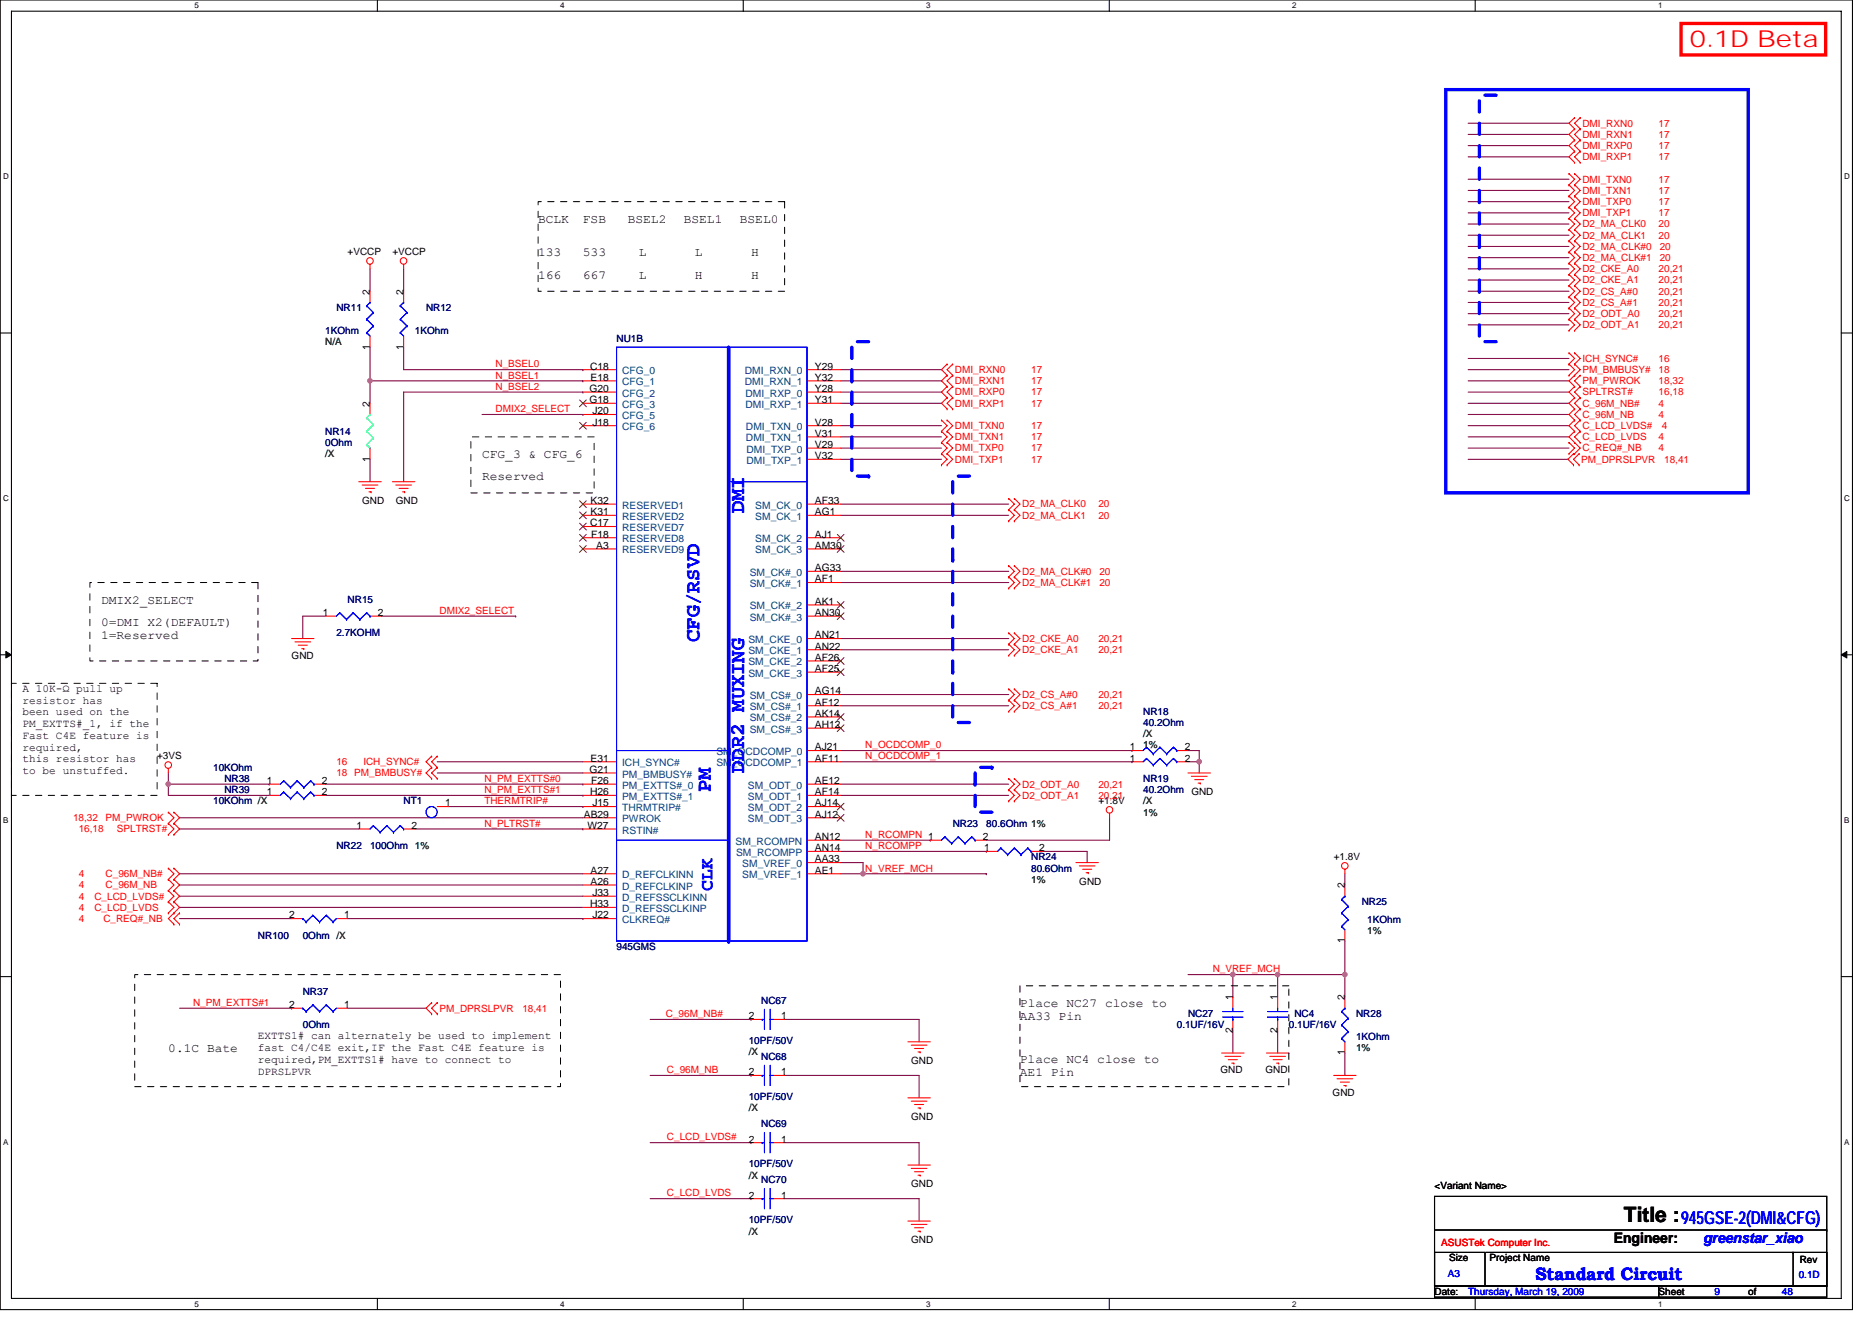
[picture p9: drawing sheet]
<svg xmlns="http://www.w3.org/2000/svg" width="297mm" height="210mm" viewBox="0 0 297 210" stroke-linecap="round" stroke-linejoin="round" font-family="sans-serif">
<path d="M0 0h293.9v207.9h-293.9zM1.8 1.8h290.4v204.3h-290.4z" fill="none" stroke="#000" stroke-width=".17"/>
<g fill="#fff">
<path d="M30.8 .2h.7v1.4h-.7z"/>
<path d="M30.8 206.3h.7v1.4h-.7z"/>
</g>
<path d="M59.9 0v1.8M59.9 206.1v1.8" fill="none" stroke="#000" stroke-width=".17"/>
<g fill="#fff">
<path d="M88.9 .2h.7v1.4h-.7z"/>
<path d="M88.9 206.3h.7v1.4h-.7z"/>
</g>
<path d="M117.9 0v1.8M117.9 206.1v1.8" fill="none" stroke="#000" stroke-width=".17"/>
<g fill="#fff">
<path d="M147 .2h.7v1.4h-.7z"/>
<path d="M147 206.3h.7v1.4h-.7z"/>
</g>
<path d="M176 0v1.8M176 206.1v1.8" fill="none" stroke="#000" stroke-width=".17"/>
<g fill="#fff">
<path d="M205 .2h.7v1.4h-.7z"/>
<path d="M205 206.3h.7v1.4h-.7z"/>
</g>
<path d="M234.1 0v1.8M234.1 206.1v1.8" fill="none" stroke="#000" stroke-width=".17"/>
<g fill="#fff">
<path d="M263.1 .2h.7v1.4h-.7z"/>
<path d="M263.1 206.3h.7v1.4h-.7z"/>
<path d="M.5 27.3h.9v1.4h-.9z"/>
<path d="M292.6 27.3h.9v1.4h-.9z"/>
<path d="M.5 78.4h.9v1.4h-.9z"/>
<path d="M292.6 78.4h.9v1.4h-.9z"/>
</g>
<path d="M0 52.9h1.8M292.2 52.9h1.7" fill="none" stroke="#000" stroke-width=".17"/>
<g fill="#fff">
<path d="M.5 129.5h.8v1.4h-.8z"/>
<path d="M292.6 129.5h.9v1.4h-.9z"/>
</g>
<path d="M0 103.9h1.8M292.2 103.9h1.7" fill="none" stroke="#000" stroke-width=".17"/>
<path d="M.9 103.4l.9 .5-.9 .5zM292.2 103.9l.8-.5v1z" fill="#000" stroke="#000" stroke-width=".16"/>
<g fill="#fff">
<path d="M.5 180.5h.8v1.4h-.8z"/>
<path d="M292.6 180.5h.9v1.4h-.9z"/>
</g>
<path d="M0 155h1.8M292.2 155h1.7M227.6 189.9h62.3v14.2h-62.3zM227.6 198.8h8v5.3h-8zM227.6 195.2h62.3M235.8 198.8h48.7M284.5 198.8h5.4v5.3h-5.4zM284.5 198.8h.1M289.9 195.2h.1M227.6 204.1h35.6v1.8h-35.6zM263.2 204.1h26.7v1.8h-26.7z" fill="none" stroke="#000" stroke-width=".17"/>
<g fill="none" stroke="#800040" stroke-width=".17">
<path d="M233 19.6h16M233 24.9h16M233 21.3h16M233 39.1h16M233 37.3h16M233 33.8h16M233 35.6h16M233 23.1h16M233 30.2h16M233 32h16M233 28.4h16M58.7 42.7v3.5"/>
<path d="M58.7 55.1v5.4M64 55.1v3.6h28.5M64 42.7v3.5M92.5 58.7h.1M133.4 58.7h16M233 46.2h16M233 42.7h16M233 56.9h16M233 49.8h16M233 51.6h16M233 48h16M233 44.4h16"/>
<path d="M233 58.7h16M233 40.9h16M58.7 60.5v3.5M58.7 72.9v3.6M58.7 60.5h.1M58.7 60.5h33.8M76.5 65.8h16M92.5 60.5h.1M92.5 65.8h.1M92.5 62.2h.1M92.5 62.2h-28.5v14.3M133.4 71.1h16"/>
<path d="M133.4 67.6h16M133.4 60.5h16M133.4 69.3h16M133.4 64h16M133.4 72.9h16M133.4 62.2h16M233 65.8h16M233 64h16M233 60.5h16M233 62.2h16M233 71.1h16M233 69.3h16"/>
<path d="M233 72.9h15.8M233 67.6h16M51.6 97.8h-3.6v3.5M60.5 97.8h21.3M81.8 97.8h.1M133.4 80h26.7M133.4 92.5h26.7M133.4 81.8h26.7M133.4 90.7h26.7M133.4 110.2h26.7M133.4 112h26.7M133.4 101.3h26.7"/>
<path d="M133.4 103.1h26.7M133.4 119.1h46.2M179.6 119.1h.1M188.5 119.1h1.8v1.8M26.7 122.7v1.8M26.7 124.5v1.7h16M26.7 124.5h16M28.5 129.8h64M28.5 131.6h28.4M28.5 138.7h64M42.7 124.5h.1M51.6 126.2h40.9"/>
<path d="M51.6 124.5h40.9M65.8 131.6h26.7M69.4 122.7h23.1M69.4 120.9h23.1M71.2 128h21.3M92.5 131.6h.1M92.5 126.2h.1M92.5 128h.1M92.5 124.5h.1M133.4 136.9h3.5v1.8M133.4 124.5h26.7M133.4 126.2h26.7"/>
<path d="M133.4 120.9h46.2M133.4 135.1h23.1M133.4 138.7h23.1M133.4 133.3h14.2M136.9 138.7h.1M147.6 133.3h.1M156.5 135.1h.1M156.5 138.7h.1M165.4 135.1h7.1v1.8M176.1 129.8v3.5h-19.6M179.6 120.9h.1M188.5 120.9h1.8"/>
<path d="M190.3 120.9h.1M190.3 120.9v1.8M213.4 138.7v1.8M28.5 140.5h64M28.5 144h64M28.5 145.8h17.8M28.5 142.2h64M55.2 145.8h37.3M92.5 145.8h.1M188.5 154.7h7.1M195.6 154.7h7.1M195.6 154.7h.1"/>
<path d="M195.6 158.2h.1M195.6 154.7v3.5M202.7 154.7v3.5M202.7 154.7h10.7M213.4 154.7v3.5M213.4 154.7h.1M213.4 149.4v5.3M28.5 160h17.8M46.3 160h.1M55.2 160h12.4M103.2 161.8h16M103.2 170.7h16"/>
<path d="M119.2 161.8h.1M119.2 170.7h.1M124.5 161.8h21.3v3.6M124.5 170.7h21.3v3.5M195.6 163.6v3.5M202.7 163.6v3.5M213.4 167.1v3.6M103.2 181.4h16M103.2 190.2h16M119.2 181.4h.1M119.2 190.2h.1M124.5 190.2h21.3v3.6"/>
<path d="M124.5 181.4h21.3v3.5"/>
</g>
<g fill="#f0f" stroke="#f0f" stroke-width=".17">
<circle cx="190.3" cy="120.9" r=".35"/>
<circle cx="58.7" cy="60.4" r=".35"/>
<circle cx="26.7" cy="124.4" r=".35"/>
<circle cx="195.6" cy="154.7" r=".35"/>
<circle cx="202.7" cy="154.7" r=".35"/>
<circle cx="213.4" cy="154.7" r=".35"/>
<circle cx="136.9" cy="138.7" r=".35"/>
</g>
<g fill="none" stroke="#f00" stroke-width=".17">
<path d="M249.8 18.7h.1M249.8 18.7l-.8 .9 .8 .8M250.7 18.7h.1M250.7 18.7l-.9 .9 .9 .8M249 27.6h.1M249 29.3h.1M249 31.1h.1M249 32.9h.1M249 34.7h.1M249 36.4h.1M249 38.2h.1M249 27.6l.8 .8-.8 .9"/>
<path d="M249 29.3l.8 .9-.8 .9M249 31.1l.8 .9-.8 .9M249 32.9l.8 .9-.8 .9M249 34.7l.8 .9-.8 .8M249 38.2l.8 .9-.8 .9M249 36.4l.8 .9-.8 .9M249.8 24h.1M249.8 25.8h.1M249.8 22.2h.1M249.8 20.4h.1M249.8 27.6h.1M249.8 29.3h.1"/>
<path d="M249.8 31.1h.1M249.8 32.9h.1M249.8 34.7h.1M249.8 36.4h.1M249.8 38.2h.1M249.8 24l-.8 .9 .8 .9M249.8 22.2l-.8 .9 .8 .9M249.8 20.4l-.8 .9 .8 .9M249.8 27.6l.9 .8-.9 .9M249.8 29.3l.9 .9-.9 .9M249.8 31.1l.9 .9-.9 .9M249.8 32.9l.9 .9-.9 .9"/>
<path d="M249.8 34.7l.9 .9-.9 .8M249.8 38.2l.9 .9-.9 .9M249.8 36.4l.9 .9-.9 .9M250.7 25.8h.1M250.7 24h.1M250.7 22.2h.1M250.7 20.4h.1M250.7 24l-.9 .9 .9 .9M250.7 22.2l-.9 .9 .9 .9M250.7 20.4l-.9 .9 .9 .9M58.7 42v.7M58.7 46.2v1.8"/>
<path d="M58.7 53.3v1.8M64 42v.7M64 46.2v1.8M64 53.3v1.8M92.5 58.7h5.3M128.1 58.7h5.3M150.3 59.6h.1M150.3 57.8h.1M150.3 59.6l-.9 .9 .9 .8M150.3 57.8l-.9 .9 .9 .9M151.2 59.6h.1M151.2 57.8h.1"/>
<path d="M151.2 59.6l-.9 .9 .9 .8M151.2 57.8l-.9 .9 .9 .9M249 40h.1M249 41.8h.1M249 45.3h.1M249 47.1h.1M249 43.6h.1M249 48.9h.1M249 50.7h.1M249 52.5h.1M249 56h.1M249 57.8h.1"/>
<path d="M249 59.6h.1M249 40l.8 .9-.8 .9M249 45.3l.8 .9-.8 .9M249 43.6l.8 .8-.8 .9M249 47.1l.8 .9-.8 .9M249 41.8l.8 .9-.8 .9M249 50.7l.8 .9-.8 .9M249 48.9l.8 .9-.8 .9M249 56l.8 .9-.8 .9M249 57.8l.8 .9-.8 .9M249.8 59.6h.1M249.8 40h.1"/>
<path d="M249.8 41.8h.1M249.8 45.3h.1M249.8 47.1h.1M249.8 43.6h.1M249.8 48.9h.1M249.8 50.7h.1M249.8 52.5h.1M249.8 56h.1M249.8 57.8h.1M249.8 57.8l.9 .9-1.7 1.8 .8 .8M249.8 40l.9 .9-.9 .9M249.8 45.3l.9 .9-.9 .9"/>
<path d="M249.8 43.6l.9 .8-.9 .9M249.8 47.1l.9 .9-.9 .9M249.8 41.8l.9 .9-.9 .9M249.8 50.7l.9 .9-.9 .9M249.8 48.9l.9 .9-.9 .9M249.8 56l.9 .9-.9 .9M250.7 59.6h.1M250.7 59.6l-.9 .9 .9 .8M56.9 76.5h3.6M57.5 77h2.5M58 77.5h1.4M58.5 78.1h.4"/>
<path d="M58.7 64v1.8M58.7 71.1v1.8M58.9 78.1h.1M62.3 76.5h3.5M62.8 77h2.5M63.3 77.5h1.5M63.9 78.1h.3M64.2 78.1h.1M92.5 60.5h5.3M92.5 62.2h5.3M92.5 64h5.3M92.5 67.6h5.3"/>
<path d="M92.5 65.8h5.3M128.1 60.5h5.3M128.1 62.2h5.3M128.1 64h5.3M128.1 67.6h5.3M128.1 69.3h5.3M128.1 71.1h5.3M128.1 72.9h5.3M149.4 66.7h.1M149.4 68.5h.1M149.4 70.2h.1M149.4 72h.1"/>
<path d="M149.4 73.8h.1M149.4 66.7l.9 .9-.9 .9M149.4 68.5l.9 .8-.9 .9M149.4 70.2l.9 .9-.9 .9M149.4 72l.9 .9-.9 .9M150.3 61.3h.1M150.3 63.1h.1M150.3 64.9h.1M150.3 66.7h.1M150.3 68.5h.1M150.3 70.2h.1M150.3 72h.1"/>
<path d="M150.3 73.8h.1M150.3 61.3l-.9 .9 .9 .9M150.3 63.1l-.9 .9 .9 .9M150.3 66.7l.9 .9-.9 .9M150.3 68.5l.9 .8-.9 .9M150.3 70.2l.9 .9-.9 .9M150.3 72l.9 .9-.9 .9M151.2 63.1h.1M151.2 61.3h.1M151.2 64.9h.1M151.2 61.3l-.9 .9 .9 .9M151.2 63.1l-.9 .9 .9 .9"/>
<path d="M160.1 79.1h.1M160.1 79.1l.8 .9-.8 .9M160.9 79.1h.1M160.9 79.1l.9 .9-.9 .9M249 70.2h.1M249 72h.1M249 70.2l.8 .9-.8 .9M249.7 72h.1M249.7 73.8h.1M249.7 72l-.9 .9 .9 .9M249.8 64.9h.1M249.8 66.7h.1"/>
<path d="M249.8 61.3h.1M249.8 63.1h.1M249.8 68.5h.1M249.8 70.2h.1M249.8 72h.1M249.8 64.9l-.8 .9 .8 .9M249.8 61.3l-.8 .9 .8 .9M249.8 68.5l-.8 .8 1.7 1.8-.9 .9M249.8 66.7l-.8 .9 .8 .9M249.8 63.1l-.8 .9 .8 .9M250.6 73.8h.1M250.6 72h.1"/>
<path d="M250.6 72l-.9 .9 .9 .9M250.7 66.7h.1M250.7 64.9h.1M250.7 63.1h.1M250.7 61.3h.1M250.7 70.2h.1M250.7 68.5h.1M250.7 64.9l-.9 .9 .9 .9M250.7 61.3l-.9 .9 .9 .9M250.7 68.5l-.9 .8 .9 .9M250.7 66.7l-.9 .9 .9 .9M250.7 63.1l-.9 .9 .9 .9"/>
<path d="M51.6 97.8h1.8M58.7 97.8h1.8M92.5 80h5.3M92.5 81.8h5.3M92.5 85.3h5.3M92.5 87.1h5.3M92.5 83.6h5.3M128.1 97.8h5.3M128.1 80h5.3M128.1 81.8h5.3M128.1 85.3h5.3M128.1 87.1h5.3"/>
<path d="M128.1 90.7h5.3M128.1 92.5h5.3M128.1 96h5.3M160.1 80.9h.1M160.1 91.6h.1M160.1 93.3h.1M160.1 89.8h.1M160.1 82.7h.1M160.1 91.6l.8 .9-.8 .8M160.1 89.8l.8 .9-.8 .9M160.1 80.9l.8 .9-.8 .9M160.9 80.9h.1"/>
<path d="M160.9 91.6h.1M160.9 93.3h.1M160.9 89.8h.1M160.9 82.7h.1M160.9 80.9l.9 .9-.9 .9M160.9 91.6l.9 .9-.9 .8M160.9 89.8l.9 .9-.9 .9M46.3 101.3h3.5M46.8 101.9h2.5M47.3 102.4h1.5M47.9 103h.3M48.2 103h.1"/>
<path d="M128.1 119.1h5.3M128.1 101.3h5.3M128.1 103.1h5.3M128.1 104.9h5.3M128.1 106.7h5.3M128.1 110.2h5.3M128.1 112h5.3M128.1 113.8h5.3M128.1 115.6h5.3M160.1 102.2h.1M160.1 104h.1M160.1 100.5h.1"/>
<path d="M160.1 109.3h.1M160.1 111.1h.1M160.1 112.9h.1M160.1 111.1l.8 .9-.8 .9M160.1 102.2l.8 .9-.8 .9M160.1 100.5l.8 .8-.8 .9M160.1 109.3l.8 .9-.8 .9M160.9 102.2h.1M160.9 104h.1M160.9 100.5h.1M160.9 109.3h.1M160.9 111.1h.1"/>
<path d="M160.9 112.9h.1M160.9 111.1l.9 .9-.9 .9M160.9 102.2l.9 .9-.9 .9M160.9 100.5l.9 .8-.9 .9M160.9 109.3l.9 .9-.9 .9M179.6 119.1h1.8M186.7 119.1h1.8M26.7 122v.7M26.7 139.6h.1M26.7 137.8h.1M26.7 130.7h.1M26.7 128.9h.1"/>
<path d="M26.7 132.5h.1M26.7 139.6l.9 .9-.9 .9M26.7 137.8l.9 .9-.9 .9M26.7 128.9l.9 .9-.9 .9M26.7 130.7l.9 .9-.9 .9M27.6 139.6h.1M27.6 137.8h.1M27.6 128.9h.1M27.6 130.7h.1M27.6 132.5h.1M27.6 139.6l.9 .9-.9 .9M27.6 137.8l.9 .9-.9 .9"/>
<path d="M27.6 128.9l.9 .9-.9 .9M27.6 130.7l.9 .9-.9 .9M42.7 124.5h1.8M42.7 126.2h1.8M49.8 124.5h1.8M49.8 126.2h1.8M56.9 131.6h1.8M64 131.6h1.8M68.5 120h.1M68.5 121.8h.1M68.5 123.6h.1M68.5 120l-.9 .9 .9 .9"/>
<path d="M68.5 121.8l-.9 .9 .9 .9M69.4 120h.1M69.4 121.8h.1M69.4 123.6h.1M69.4 120l-.9 .9 .9 .9M69.4 121.8l-.9 .9 .9 .9M69.4 128h1.8M92.5 124.5h5.3M92.5 128h5.3M92.5 126.2h5.3M92.5 131.6h5.3M92.5 120.9h5.3"/>
<path d="M92.5 129.8h5.3M92.5 138.7h5.3M92.5 122.7h5.3M128.1 124.5h5.3M128.1 133.3h5.3M128.1 128h5.3M128.1 126.2h5.3M128.1 135.1h5.3M128.1 120.9h5.3M128.1 129.8h5.3M128.1 136.9h5.3M128.1 138.7h5.3"/>
<path d="M147.6 133.3h1.8M154.7 133.3h1.8M156.5 135.1h1.8M160.1 125.3h.1M160.1 127.1h.1M160.1 123.6h.1M160.1 123.6l.8 .9-.8 .8M160.1 125.3l.8 .9-.8 .9M160.9 125.3h.1M160.9 127.1h.1M160.9 123.6h.1M160.9 125.3l.9 .9-.9 .9"/>
<path d="M160.9 123.6l.9 .9-.9 .8M163.6 135.1h1.8M170.7 136.9h3.6M171.3 137.4h2.5M171.8 138h1.4M172.3 138.5h.4M172.7 138.5h.1M176.1 129.1v.7M179.6 120.9h1.8M186.7 120.9h1.8M188.5 122.7h3.6M189 123.2h2.5"/>
<path d="M189.6 123.7h1.4M190.1 124.3h.4M190.5 124.3h.1M213.4 138v.7M26.7 143.1h.1M26.7 141.4h.1M26.7 144.9h.1M26.7 141.4l.9 .8-.9 .9M26.7 143.1l.9 .9-.9 .9M27.6 141.4h.1M27.6 143.1h.1M27.6 144.9h.1"/>
<path d="M27.6 146.7h.1M27.6 141.4l.9 .8-.9 .9M27.6 143.1l.9 .9-1.8 1.8 .9 .9M28.5 144.9h.1M28.5 146.7h.1M28.5 144.9l-.9 .9 .9 .9M46.3 145.8h1.7M53.4 145.8h1.8M68.5 159.1h.1M68.5 159.1l-.9 .9 .9 .9M69.4 159.1h.1M69.4 159.1l-.9 .9 .9 .9"/>
<path d="M92.5 145.8h5.3M92.5 140.5h5.3M92.5 142.2h5.3M92.5 144h5.3M195.6 158.2v1.8M202.7 158.2v1.8M213.4 140.5v1.7M213.4 147.6v1.8M213.4 158.2v1.8M46.3 160h1.7M53.4 160h1.8M68.5 160.9h.1"/>
<path d="M69.4 160.9h.1M119.2 170.7h1.7M119.2 161.8h1.7M122.7 170.7h1.8M122.7 161.8h1.8M144.1 165.4h3.5M144.1 174.2h3.5M144.6 165.9h2.5M144.6 174.8h2.5M145.1 166.4h1.5M145.1 175.3h1.5M145.7 167h.3"/>
<path d="M145.7 175.9h.3M146 167h.1M146 175.9h.1M193.8 167.1h3.6M194.4 167.7h2.5M194.9 168.2h1.4M195.4 168.7h.4M195.6 161.8v1.8M195.8 168.7h.1M201 167.1h3.5M201.5 167.7h2.5M202 168.2h1.5"/>
<path d="M202.6 168.7h.3M202.7 161.8v1.8M202.9 168.7h.1M211.6 170.7h3.6M212.1 171.2h2.5M212.7 171.7h1.4M213.2 172.3h.4M213.4 165.4v1.7M213.6 172.3h.1M119.2 190.2h1.7M119.2 181.4h1.7M122.7 190.2h1.8"/>
<path d="M122.7 181.4h1.8M144.1 193.8h3.5M144.1 184.9h3.5M144.6 194.3h2.5M144.6 185.4h2.5M145.1 194.9h1.5M145.1 186h1.5M145.7 195.4h.3M145.7 186.5h.3M146 195.4h.1M146 186.5h.1"/>
<circle cx="58.7" cy="41.4" r=".52"/>
<circle cx="64" cy="41.4" r=".52"/>
<circle cx="26.7" cy="121.4" r=".52"/>
<circle cx="176" cy="128.5" r=".52"/>
<circle cx="213.4" cy="137.4" r=".52"/>
</g>
<g fill="none" stroke="#00f" stroke-width=".53">
<path d="M229.4 14.2h48v64h-48zM234.7 16v1.8M234.7 19.6v1.7M235.6 15.1h1.8M234.7 39.1h.1M234.7 32h.1M234.7 33.8v1.8M234.7 26.7v1.7M234.7 23.1v1.8M234.7 30.2v1.8M234.7 37.3v1.8M115.6 55.1v94.3"/>
<path d="M135.2 55.1v1.8M135.2 58.7v1.8M136.1 54.2h1.7M234.7 48v1.8M234.7 51.6v1.7M234.7 46.2h.1M234.7 40.9v1.8M234.7 44.4v1.8M235.6 54.2h1.8M135.2 72.9v1.8M135.2 60.5h.1M135.2 69.3v1.8"/>
<path d="M135.2 67.6h.1M135.2 64h.1M135.2 62.2v1.8M135.2 65.8v1.8M136.1 75.6h1.7M137.8 75.6h.1M151.2 76.5v1.7M152.1 75.6h1.7M151.2 80v1.8M151.2 97.8v1.8M151.2 90.7v1.8M151.2 88.9h.1"/>
<path d="M151.2 94.2v1.8M151.2 83.6v1.7M151.2 87.1v1.8M151.2 101.3v1.8M151.2 106.7h.1M151.2 108.5v1.7M151.2 112v1.8M151.2 104.9v1.8M152.1 114.7h1.7M154.7 124.5h.1M154.7 126.2v1.8M154.7 122.7v1.8"/>
<path d="M155.6 128.9h1.8M155.6 121.8h1.8M157.4 121.8h.1M115.6 149.4h.1"/>
</g>
<path d="M85.4 32h39.1v14.2h-39.1zM74.7 69.3h19.6v8.9h-19.6zM14.3 92.5h26.6v12.4h-26.6zM1.8 108.5h23.1v17.7h-23.1zM21.4 154.7h67.5v17.8h-67.5zM161.8 156.5h42.7v16h-42.7z" fill="none" stroke="#000" stroke-width=".16" stroke-dasharray="1 1 1 1 1 1 1 1"/>
<path d="M266.7 3.7h23v5h-23z" fill="none" stroke="#f00" stroke-width=".53"/>
<g fill="none" stroke="#00f" stroke-width=".17">
<path d="M58.2 48.5h.1M58.2 52.8h.1M58.2 50.7h.1M58.2 48.5l1 1.1M58.2 52.8l.5 .5M58.2 50.7l1 1M58.7 48h.1M58.7 48l-.5 .5M59.2 49.6h.1M59.2 51.7h.1M59.2 49.6l-1 1.1M59.2 51.7l-1 1.1"/>
<path d="M63.5 48.5h.1M63.5 52.8h.1M63.5 50.7h.1M63.5 48.5l1.1 1.1M63.5 52.8l.5 .5M63.5 50.7l1.1 1M64 48h.1M64 48l-.5 .5M64.6 49.6h.1M64.6 51.7h.1M64.6 49.6l-1.1 1.1M64.6 51.7l-1.1 1.1"/>
<path d="M97.8 55.1h30.3v94.3h-30.3zM115.6 76.5h.1M115.6 76.5h12.5M53.9 97.3h.1M53.9 97.3l1.1 1M53.9 97.3l-.5 .5M55 98.3h.1M56 97.3h.1M56 97.3l1.1 1M56 97.3l-1 1M57.1 98.3h.1M58.2 97.3h.1"/>
<path d="M58.2 97.3l.5 .5M58.2 97.3l-1.1 1M58.7 97.8h.1M97.8 119.1h17.8M181.9 118.6h.1M181.9 118.6l1.1 1.1M181.9 118.6l-.5 .5M183 119.7h.1M184.1 118.6h.1M184.1 118.6l1 1.1M184.1 118.6l-1.1 1.1M185.1 119.7h.1"/>
<path d="M186.2 118.6h.1M186.2 118.6l.5 .5M186.2 118.6l-1.1 1.1M186.7 119.1h.1M45 123.9h.1M45 125.7h.1M45 123.9l1.1 1.1M45 123.9l-.5 .6M45 125.7l1.1 1.1M45 125.7l-.5 .5M46.1 125h.1M46.1 126.8h.1"/>
<path d="M47.2 123.9h.1M47.2 125.7h.1M47.2 123.9l1 1.1M47.2 123.9l-1.1 1.1M47.2 125.7l1 1.1M47.2 125.7l-1.1 1.1M48.2 125h.1M48.2 126.8h.1M49.3 123.9h.1M49.3 125.7h.1M49.3 123.9l.5 .6M49.3 123.9l-1.1 1.1"/>
<path d="M49.3 125.7l.5 .5M49.3 125.7l-1.1 1.1M49.8 124.5h.1M49.8 126.2h.1M59.2 131h.1M59.2 131l1.1 1.1M59.2 131l-.5 .6M60.3 132.1h.1M61.4 131h.1M61.4 131l1 1.1M61.4 131l-1.1 1.1M62.4 132.1h.1"/>
<path d="M63.5 131h.1M63.5 131l.5 .6M63.5 131l-1.1 1.1M64 131.6h.1M97.8 133.3h.1M97.8 133.3h17.8M149.9 132.8h.1M149.9 132.8l1.1 1.1M149.9 132.8l-.5 .5M151 133.9h.1M152.1 132.8h.1M152.1 132.8l1 1.1"/>
<path d="M152.1 132.8l-1.1 1.1M153.1 133.9h.1M154.2 132.8h.1M154.2 132.8l.5 .5M154.2 132.8l-1.1 1.1M154.7 133.3h.1M158.8 134.6h.1M158.8 134.6l1.1 1.1M158.8 134.6l-.5 .5M159.9 135.7h.1M160.9 134.6h.1M160.9 134.6l1.1 1.1"/>
<path d="M160.9 134.6l-1 1.1M162 135.7h.1M163.1 134.6h.1M163.1 134.6l.5 .5M163.1 134.6l-1.1 1.1M163.6 135.1h.1M181.9 120.4h.1M181.9 120.4l1.1 1M181.9 120.4l-.5 .5M183 121.4h.1M184.1 120.4h.1M184.1 120.4l1 1"/>
<path d="M184.1 120.4l-1.1 1M185.1 121.4h.1M186.2 120.4h.1M186.2 120.4l.5 .5M186.2 120.4l-1.1 1M186.7 120.9h.1M48 145.8h.1M48 145.8l.6 .5M48.6 146.3h.1M49.7 145.3h.1M49.7 159.5h.1M49.7 145.3l1 1"/>
<path d="M49.7 145.3l-1.1 1M49.7 159.5l1 1M49.7 159.5l-1.1 1M50.7 146.3h.1M51.8 145.3h.1M51.8 159.5h.1M51.8 145.3l1 1M51.8 145.3l-1.1 1M51.8 159.5l1 1M51.8 159.5l-1.1 1M52.8 146.3h.1M53.4 145.8l-.6 .5"/>
<path d="M212.9 142.8h.1M212.9 147h.1M212.9 144.9h.1M212.9 142.8l1 1M212.9 147l.5 .6M212.9 144.9l1 1.1M213.4 142.2h.1M213.4 142.2l-.5 .6M213.9 143.8h.1M213.9 146h.1M213.9 143.8l-1 1.1M213.9 146l-1 1"/>
<path d="M48 160h.1M48 160l.6 .5M48.6 160.5h.1M50.7 160.5h.1M52.8 160.5h.1M53.4 160l-.6 .5M120.9 170.7h.1M120.9 161.8h.1M120.9 170.7h.4M120.9 161.8h.4M121.3 169.1v3.2M121.3 160.2v3.2"/>
<path d="M121.3 179.7v3.3M122.2 169.1v3.2M122.2 170.7h.5M122.2 160.2v3.2M122.2 161.8h.5M122.2 179.7v3.3M194 160.5h3.2M194 161.4h3.2M195.6 160v.5M195.6 161.8h.1M195.6 161.4v.4M201.1 160.5h3.2"/>
<path d="M201.1 161.4h3.2M202.7 160v.5M202.7 161.8h.1M202.7 161.4v.4M212.9 160.5h.1M212.9 164.8h.1M212.9 162.7h.1M212.9 160.5l1 1.1M212.9 164.8l.5 .6M212.9 162.7l1 1M213.4 160h.1M213.4 160l-.5 .5"/>
<path d="M213.9 161.6h.1M213.9 163.7h.1M213.9 161.6l-1 1.1M213.9 163.7l-1 1.1M120.9 190.2h.1M120.9 181.4h.1M120.9 190.2h.4M120.9 181.4h.4M121.3 188.6v3.3M122.2 188.6v3.3M122.2 190.2h.5M122.2 181.4h.5"/>
<circle cx="68.5" cy="128.9" r=".88"/>
</g>
<path d="M58.2 66.3h.1M58.2 70.6h.1M58.2 68.5h.1M58.2 66.3l1 1.1M58.2 70.6l.5 .5M58.2 68.5l1 1M58.7 65.8h.1M58.7 65.8l-.5 .5M59.2 67.4h.1M59.2 69.5h.1M59.2 67.4l-1 1.1M59.2 69.5l-1 1.1" fill="none" stroke="#00ff80" stroke-width=".17"/>
<g fill="none" stroke="#804000" stroke-width=".16">
<path d="M92 67l1 1.1M92 63.5l1 1.1M92 79.5l1 1.1M93 67l-1.1 1.1M93 63.5l-1.1 1.1M93 79.5l-1.1 1.1M92 84.8l1 1.1M92 86.6l1 1.1M92 83l1 1.1M92 81.3l1 1M93 84.8l-1.1 1.1M93 86.6l-1.1 1.1"/>
<path d="M93 83l-1.1 1.1M93 81.3l-1.1 1M132.9 84.8l1 1.1M132.9 86.6l1 1.1M132.9 95.5l1 1.1M132.9 97.3l1 1M133.9 84.8l-1.1 1.1M133.9 86.6l-1.1 1.1M133.9 95.5l-1.1 1.1M133.9 97.3l-1.1 1M132.9 104.4l1 1.1M132.9 106.2l1 1"/>
<path d="M132.9 113.3l1 1M132.9 115l1 1.1M133.9 104.4l-1.1 1.1M133.9 106.2l-1.1 1M133.9 113.3l-1.1 1M133.9 115l-1.1 1.1M132.9 127.5l1 1.1M132.9 129.3l1 1M133.9 127.5l-1.1 1.1M133.9 129.3l-1.1 1"/>
</g>
<text font-size="3.7" fill="#f00" x="268.2" y="7.5">0.1D Beta</text>
<g font-size="3.4" fill="#00f">
<text x="118.1" y="81.4" transform="rotate(-90 118.1 81.4)">DMI</text>
<text x="111" y="101.9" transform="rotate(-90 111 101.9)">CFG/RSVD</text>
<text x="112.8" y="125.7" transform="rotate(-90 112.8 125.7)">PM</text>
<text x="118.1" y="122.7" transform="rotate(-90 118.1 122.7)">DDR2 MUXING</text>
</g>
<text font-size="3.4" x="257.7" y="193.9">Title :</text>
<g font-size="2.8" fill="#00f">
<text x="113" y="141.4" transform="rotate(-90 113 141.4)">CLK</text>
<text x="266.7" y="194.3">945GSE-2(DMI&amp;CFG)</text>
<text x="243.6" y="203.2">Standard Circuit</text>
</g>
<text font-size="2.3" x="256.1" y="197.4">Engineer:</text>
<text font-size="2.3" fill="#00f" x="270.3" y="197.3">greenstar_xiao</text>
<g font-size="1.9">
<text x="85.4" y="35.3">BCLK</text>
<text x="92.5" y="35.3">FSB</text>
<text x="99.6" y="35.3">BSEL2</text>
<text x="108.5" y="35.3">BSEL1</text>
<text x="117.4" y="35.3">BSEL0</text>
<text x="85.4" y="40.7">133</text>
<text x="92.5" y="40.7">533</text>
<text x="101.4" y="40.7">L</text>
<text x="110.3" y="40.7">L</text>
<text x="119.2" y="40.7">H</text>
<text x="85.4" y="44.2">166</text>
<text x="92.5" y="44.2">667</text>
<text x="101.4" y="44.2">L</text>
<text x="110.3" y="44.2">H</text>
<text x="119.2" y="44.2">H</text>
<text x="76.5" y="72.7">CFG_3 &amp; CFG_6</text>
<text x="76.5" y="76.2">Reserved</text>
<text x="16" y="95.8">DMIX2_SELECT</text>
<text x="16" y="99.4">0=DMI X2(DEFAULT)</text>
<text x="16" y="101.5">1=Reserved</text>
<text x="161.8" y="159.8">Place NC27 close to</text>
<text x="161.8" y="161.9">AA33 Pin</text>
<text x="26.7" y="166.9">0.1C Bate</text>
<text x="161.8" y="168.7">Place NC4 close to</text>
<text x="161.8" y="170.8">AE1 Pin</text>
</g>
<g font-size="1.8">
<text x="3.6" y="109.8">A 10K-Ω pull up</text>
<text x="3.6" y="111.7">resistor has</text>
<text x="3.6" y="113.6">been used on the</text>
<text x="3.6" y="115.4">PM_EXTTS#_1, if the</text>
<text x="3.6" y="117.3">Fast C4E feature is</text>
<text x="3.6" y="119.1">required,</text>
<text x="3.6" y="121">this resistor has</text>
<text x="3.6" y="122.9">to be unstuffed.</text>
<text x="40.9" y="165">EXTTS1# can alternately be used to implement</text>
<text x="40.9" y="166.8">fast C4/C4E exit,IF the Fast C4E feature is</text>
<text x="40.9" y="168.7">required,PM_EXTTS1# have to connect to</text>
<text x="40.9" y="170.5">DPRSLPVR</text>
</g>
<g font-size="1.6" fill="#f00">
<text x="251.1" y="23.6">DMI_RXP0</text>
<text x="251.1" y="20.1">DMI_RXN0</text>
<text x="251.1" y="21.9">DMI_RXN1</text>
<text x="263.2" y="20.1">17</text>
<text x="263.2" y="21.9">17</text>
<text x="263.2" y="23.6">17</text>
<text x="251.1" y="25.4">DMI_RXP1</text>
<text x="251.1" y="29">DMI_TXN0</text>
<text x="263.2" y="25.4">17</text>
<text x="263.2" y="29">17</text>
<text x="251.1" y="30.8">DMI_TXN1</text>
<text x="251.1" y="32.5">DMI_TXP0</text>
<text x="251.1" y="34.3">DMI_TXP1</text>
<text x="263.2" y="30.8">17</text>
<text x="263.2" y="32.5">17</text>
<text x="263.2" y="34.3">17</text>
<text x="251.1" y="36.1">D2_MA_CLK0</text>
<text x="251.1" y="41.4">D2_MA_CLK#1</text>
<text x="251.1" y="39.6">D2_MA_CLK#0</text>
<text x="251.1" y="37.9">D2_MA_CLK1</text>
<text x="263.2" y="36.1">20</text>
<text x="263.2" y="37.9">20</text>
<text x="263.4" y="41.4">20</text>
<text x="263.4" y="39.6">20</text>
<text x="251.1" y="46.8">D2_CS_A#0</text>
<text x="251.1" y="45">D2_CKE_A1</text>
<text x="251.1" y="43.2">D2_CKE_A0</text>
<text x="263.2" y="46.8">20,21</text>
<text x="263.2" y="45">20,21</text>
<text x="263.2" y="43.2">20,21</text>
<text x="251.1" y="48.5">D2_CS_A#1</text>
<text x="251.1" y="52.1">D2_ODT_A1</text>
<text x="251.1" y="50.3">D2_ODT_A0</text>
<text x="263.2" y="48.5">20,21</text>
<text x="263.2" y="52.1">20,21</text>
<text x="263.2" y="50.3">20,21</text>
<text x="78.6" y="58.3">N_BSEL0</text>
<text x="151.5" y="59.2">DMI_RXN0</text>
<text x="163.6" y="59.2">17</text>
<text x="251.1" y="57.4">ICH_SYNC#</text>
<text x="251.1" y="59.2">PM_BMBUSY#</text>
<text x="263.2" y="57.4">16</text>
<text x="263.2" y="59.2">18</text>
<text x="78.6" y="60.1">N_BSEL1</text>
<text x="78.6" y="65.4">DMIX2_SELECT</text>
<text x="78.6" y="61.9">N_BSEL2</text>
<text x="151.5" y="62.8">DMI_RXP0</text>
<text x="151.5" y="61">DMI_RXN1</text>
<text x="151.5" y="64.5">DMI_RXP1</text>
<text x="163.6" y="61">17</text>
<text x="163.6" y="62.8">17</text>
<text x="163.6" y="64.5">17</text>
<text x="251.1" y="62.8">SPLTRST#</text>
<text x="251.1" y="61">PM_PWROK</text>
<text x="251.1" y="64.5">C_96M_NB#</text>
<text x="263.2" y="64.5">4</text>
<text x="263.2" y="62.8">16,18</text>
<text x="263.2" y="61">18,32</text>
<text x="151.5" y="68.1">DMI_TXN0</text>
<text x="151.5" y="69.9">DMI_TXN1</text>
<text x="151.5" y="71.6">DMI_TXP0</text>
<text x="163.6" y="68.1">17</text>
<text x="163.6" y="69.9">17</text>
<text x="163.6" y="71.6">17</text>
<text x="251.1" y="66.3">C_96M_NB</text>
<text x="251.1" y="69.9">C_LCD_LVDS</text>
<text x="251.1" y="68.1">C_LCD_LVDS#</text>
<text x="251.1" y="71.6">C_REQ#_NB</text>
<text x="263.2" y="69.9">4</text>
<text x="263.2" y="66.3">4</text>
<text x="263.2" y="71.6">4</text>
<text x="263.7" y="68.1">4</text>
<text x="151.5" y="73.4">DMI_TXP1</text>
<text x="163.6" y="73.4">17</text>
<text x="250.9" y="73.4">PM_DPRSLPVR</text>
<text x="264.1" y="73.4">18,41</text>
<text x="162.2" y="80.5">D2_MA_CLK0</text>
<text x="162.2" y="82.3">D2_MA_CLK1</text>
<text x="174.3" y="80.5">20</text>
<text x="174.3" y="82.3">20</text>
<text x="162.2" y="93">D2_MA_CLK#1</text>
<text x="162.2" y="91.2">D2_MA_CLK#0</text>
<text x="174.5" y="93">20</text>
<text x="174.5" y="91.2">20</text>
<text x="69.7" y="97.4">DMIX2_SELECT</text>
<text x="162.2" y="101.9">D2_CKE_A0</text>
<text x="174.3" y="101.9">20,21</text>
<text x="162.2" y="103.7">D2_CKE_A1</text>
<text x="174.3" y="103.7">20,21</text>
<text x="162.2" y="110.8">D2_CS_A#0</text>
<text x="162.2" y="112.5">D2_CS_A#1</text>
<text x="174.3" y="110.8">20,21</text>
<text x="174.3" y="112.5">20,21</text>
<text x="137.3" y="118.8">N_OCDCOMP_0</text>
<text x="53.4" y="121.4">16</text>
<text x="53.4" y="123.2">18 PM_BMBUSY#</text>
<text x="57.7" y="121.4">ICH_SYNC#</text>
<text x="76.9" y="125.9">N_PM_EXTTS#1</text>
<text x="76.9" y="124.1">N_PM_EXTTS#0</text>
<text x="137.3" y="120.5">N_OCDCOMP_1</text>
<text x="162.2" y="125">D2_ODT_A0</text>
<text x="174.3" y="125">20,21</text>
<text x="11.6" y="130.3">18,32</text>
<text x="16.8" y="130.3">PM_PWROK</text>
<text x="76.9" y="131.2">N_PLTRST#</text>
<text x="76.9" y="127.7">THERMTRIP#</text>
<text x="162.2" y="126.8">D2_ODT_A1</text>
<text x="174.3" y="126.8">20,21</text>
<text x="12.5" y="132.1">16,18</text>
<text x="18.5" y="132.1">SPLTRST#</text>
<text x="137.3" y="134.8">N_RCOMPP</text>
<text x="137.3" y="133">N_RCOMPN 1</text>
<text x="12.5" y="141">4</text>
<text x="12.5" y="139.2">4</text>
<text x="12.5" y="142.8">4</text>
<text x="15" y="142.8">C_LCD_LVDS#</text>
<text x="16.8" y="141">C_96M_NB</text>
<text x="16.8" y="139.2">C_96M_NB#</text>
<text x="137.3" y="138.3">N_VREF_MCH</text>
<text x="12.5" y="146.3">4</text>
<text x="12.5" y="144.5">4</text>
<text x="15" y="144.5">C_LCD_LVDS</text>
<text x="16.4" y="146.3">C_REQ#_NB</text>
<text x="192.4" y="154.3">N_VREF_MCH</text>
<text x="30.6" y="159.7">N_PM_EXTTS#1</text>
<text x="69.7" y="160.5">PM_DPRSLPVR</text>
<text x="82.9" y="160.5">18,41</text>
<text x="105.7" y="161.4">C_96M_NB#</text>
<text x="105.8" y="170.3">C_96M_NB</text>
<text x="105.8" y="181">C_LCD_LVDS#</text>
<text x="105.8" y="189.9">C_LCD_LVDS</text>
<text x="228.7" y="197.7">ASUSTek Computer Inc.</text>
</g>
<g font-size="1.6">
<text x="55.2" y="40.5">+VCCP</text>
<text x="62.3" y="40.5">+VCCP</text>
<text x="58.7" y="46.8" transform="rotate(-90 58.7 46.8)">2</text>
<text x="64" y="46.8" transform="rotate(-90 64 46.8)">2</text>
<text x="58.7" y="55.5" transform="rotate(-90 58.7 55.5)">1</text>
<text x="64" y="55.5" transform="rotate(-90 64 55.5)">1</text>
<text x="93.6" y="58.7">C18</text>
<text x="129.3" y="58.7">Y29</text>
<text x="58.7" y="64.5" transform="rotate(-90 58.7 64.5)">2</text>
<text x="93.6" y="62.2">G20</text>
<text x="93.6" y="64">G18</text>
<text x="93.7" y="60.4">E18</text>
<text x="94" y="65.8">J20</text>
<text x="129.3" y="60.4">Y32</text>
<text x="129.3" y="62.2">Y28</text>
<text x="129.3" y="64">Y31</text>
<text x="94" y="67.5">J18</text>
<text x="129.3" y="71.1">V29</text>
<text x="129.3" y="67.5">V28</text>
<text x="129.3" y="69.3">V31</text>
<text x="58.7" y="73.3" transform="rotate(-90 58.7 73.3)">1</text>
<text x="129.3" y="72.9">V32</text>
<text x="57.5" y="80">GND</text>
<text x="62.8" y="80">GND</text>
<text x="93.6" y="83.5">C17</text>
<text x="93.7" y="80">K32</text>
<text x="93.7" y="81.8">K31</text>
<text x="129.3" y="80">AF33</text>
<text x="129.3" y="81.8">AG1</text>
<text x="93.8" y="85.3">F18</text>
<text x="94.6" y="87.1">A3</text>
<text x="129.3" y="85.3">AJ1</text>
<text x="129.3" y="87.1">AM30</text>
<text x="129.3" y="90.7">AG33</text>
<text x="129.3" y="92.4">AF1</text>
<text x="129.3" y="96">AK1</text>
<text x="51.2" y="97.8">1</text>
<text x="60" y="97.8">2</text>
<text x="129.3" y="97.8">AN30</text>
<text x="129.3" y="101.3">AN21</text>
<text x="46.3" y="104.5">GND</text>
<text x="129.3" y="103.1">AN22</text>
<text x="129.3" y="104.9">AF26</text>
<text x="129.3" y="106.7">AF25</text>
<text x="129.3" y="110.2">AG14</text>
<text x="129.3" y="112">AF12</text>
<text x="129.3" y="113.8">AK14</text>
<text x="129.3" y="115.5">AH12</text>
<text x="129.3" y="119.1">AJ21</text>
<text x="179.3" y="119.1">1</text>
<text x="188" y="119.1">2</text>
<text x="24.9" y="120.5">+3VS</text>
<text x="42.4" y="124.4">1</text>
<text x="51.1" y="124.4">2</text>
<text x="93.6" y="122.7">G21</text>
<text x="93.7" y="120.9">E31</text>
<text x="93.8" y="124.4">F26</text>
<text x="129.3" y="124.4">AE12</text>
<text x="129.3" y="120.9">AF11</text>
<text x="179.3" y="120.9">1</text>
<text x="188" y="120.9">2</text>
<text x="42.4" y="126.2">1</text>
<text x="51.1" y="126.2">2</text>
<text x="56.6" y="131.6">1</text>
<text x="65.3" y="131.6">2</text>
<text x="70.6" y="128">1</text>
<text x="92.6" y="129.8">AB29</text>
<text x="93.2" y="131.6">W27</text>
<text x="93.6" y="126.2">H26</text>
<text x="94" y="128">J15</text>
<text x="129.3" y="126.2">AF14</text>
<text x="129.3" y="128">AJ14</text>
<text x="129.3" y="129.8">AJ12</text>
<text x="174.3" y="127.7">+1.8V</text>
<text x="189" y="126.2">GND</text>
<text x="129.3" y="135.1">AN14</text>
<text x="129.3" y="136.9">AA33</text>
<text x="129.3" y="133.3">AN12</text>
<text x="156" y="133.3">2</text>
<text x="156.1" y="135.1">1</text>
<text x="164.9" y="135.1">2</text>
<text x="211.6" y="136.5">+1.8V</text>
<text x="93.6" y="144">H33</text>
<text x="93.7" y="138.7">A27</text>
<text x="93.7" y="140.4">A26</text>
<text x="94" y="142.2">J33</text>
<text x="129.3" y="138.7">AE1</text>
<text x="171.3" y="140.5">GND</text>
<text x="213.4" y="141" transform="rotate(-90 213.4 141)">2</text>
<text x="45.9" y="145.8">2</text>
<text x="54.6" y="145.8">1</text>
<text x="94" y="145.8">J22</text>
<text x="213.4" y="149.7" transform="rotate(-90 213.4 149.7)">1</text>
<text x="45.9" y="160">2</text>
<text x="54.6" y="160">1</text>
<text x="118.8" y="161.8">2</text>
<text x="124" y="161.8">1</text>
<text x="195.6" y="158.8" transform="rotate(-90 195.6 158.8)">1</text>
<text x="202.7" y="158.8" transform="rotate(-90 202.7 158.8)">1</text>
<text x="213.4" y="158.8" transform="rotate(-90 213.4 158.8)">2</text>
<text x="195.6" y="164" transform="rotate(-90 195.6 164)">2</text>
<text x="202.7" y="164" transform="rotate(-90 202.7 164)">2</text>
<text x="213.4" y="167.5" transform="rotate(-90 213.4 167.5)">1</text>
<text x="118.8" y="170.7">2</text>
<text x="124" y="170.7">1</text>
<text x="144.6" y="168.9">GND</text>
<text x="193.7" y="170.3">GND</text>
<text x="200.8" y="170.3">GND</text>
<text x="211.5" y="173.9">GND</text>
<text x="144.6" y="177.8">GND</text>
<text x="118.8" y="181.3">2</text>
<text x="124" y="181.3">1</text>
<text x="118.8" y="190.2">2</text>
<text x="124" y="190.2">1</text>
<text x="144.6" y="188.5">GND</text>
<text x="227.6" y="188.6">&lt;Variant Name&gt;</text>
<text x="144.6" y="197.4">GND</text>
<text x="229.9" y="200.2">Size</text>
<text x="236.3" y="200.2">Project Name</text>
<text x="285.6" y="200.4">Rev</text>
<text x="227.6" y="205.5">Date:</text>
<text x="263.2" y="205.5">Sheet</text>
<text x="277.4" y="205.5">of</text>
</g>
<g font-size="1.6" fill="#000080">
<text x="51.6" y="53">1KOhm</text>
<text x="53.4" y="49.4">NR11</text>
<text x="65.8" y="53">1KOhm</text>
<text x="67.6" y="49.4">NR12</text>
<text x="97.8" y="54.2">NU1B</text>
<text x="51.6" y="69">NR14</text>
<text x="51.6" y="70.8">0Ohm</text>
<text x="55.2" y="95.7">NR15</text>
<text x="53.4" y="101">2.7KOHM</text>
<text x="181.4" y="113.4">NR18</text>
<text x="181.4" y="115.2">40.2Ohm</text>
<text x="33.8" y="122.3">10KOhm</text>
<text x="35.6" y="124.1">NR38</text>
<text x="35.6" y="125.9">NR39</text>
<text x="181.4" y="124.1">NR19</text>
<text x="181.4" y="125.9">40.2Ohm</text>
<text x="33.8" y="127.7">10KOhm /X</text>
<text x="64" y="127.7">NT1</text>
<text x="151.2" y="131.2">NR23</text>
<text x="156.5" y="131.2">80.6Ohm 1%</text>
<text x="53.4" y="134.8">NR22</text>
<text x="58.7" y="134.8">100Ohm 1%</text>
<text x="163.6" y="136.5">NR24</text>
<text x="163.6" y="138.3">80.6Ohm</text>
<text x="216.1" y="143.7">NR25</text>
<text x="40.9" y="149">NR100</text>
<text x="48" y="149">0Ohm /X</text>
<text x="217" y="146.5">1KOhm</text>
<text x="97.8" y="150.8">945GMS</text>
<text x="48" y="157.9">NR37</text>
<text x="120.8" y="159.3">NC67</text>
<text x="188.5" y="161.4">NC27</text>
<text x="205.4" y="161.4">NC4</text>
<text x="215.2" y="161.4">NR28</text>
<text x="48" y="163.2">0Ohm</text>
<text x="118.8" y="165.7">10PF/50V</text>
<text x="186.7" y="163.2">0.1UF/16V</text>
<text x="204.5" y="163.2">0.1UF/16V</text>
<text x="215.2" y="165">1KOhm</text>
<text x="120.8" y="168.2">NC68</text>
<text x="118.8" y="174.6">10PF/50V</text>
<text x="120.8" y="178.9">NC69</text>
<text x="118.8" y="185.3">10PF/50V</text>
<text x="120.8" y="187.7">NC70</text>
<text x="118.8" y="194.2">10PF/50V</text>
</g>
<g font-size="1.6" fill="#008000">
<text x="51.6" y="54.8">N/A</text>
<text x="51.6" y="72.5">/X</text>
<text x="181.4" y="117">/X</text>
<text x="181.4" y="118.8">1%</text>
<text x="181.4" y="127.7">/X</text>
<text x="181.4" y="129.4">1%</text>
<text x="163.6" y="140.1">1%</text>
<text x="217" y="148.3">1%</text>
<text x="118.8" y="167.5">/X</text>
<text x="215.2" y="166.8">1%</text>
<text x="118.8" y="176.4">/X</text>
<text x="118.8" y="187">/X</text>
<text x="118.8" y="195.9">/X</text>
</g>
<g font-size="1.6" fill="#004080">
<text x="98.7" y="59.4">CFG_0</text>
<text x="118.2" y="59.4">DMI_RXN_0</text>
<text x="98.7" y="61.2">CFG_1</text>
<text x="98.7" y="62.9">CFG_2</text>
<text x="98.7" y="64.7">CFG_3</text>
<text x="118.2" y="61.2">DMI_RXN_1</text>
<text x="118.3" y="62.9">DMI_RXP_0</text>
<text x="118.3" y="64.7">DMI_RXP_1</text>
<text x="98.7" y="66.5">CFG_5</text>
<text x="98.7" y="68.3">CFG_6</text>
<text x="118.4" y="68.3">DMI_TXN_0</text>
<text x="118.4" y="70.1">DMI_TXN_1</text>
<text x="118.4" y="71.8">DMI_TXP_0</text>
<text x="118.4" y="73.6">DMI_TXP_1</text>
<text x="98.7" y="80.7">RESERVED1</text>
<text x="98.7" y="82.5">RESERVED2</text>
<text x="119.8" y="80.7">SM_CK_0</text>
<text x="119.8" y="82.5">SM_CK_1</text>
<text x="98.7" y="86.1">RESERVED8</text>
<text x="98.7" y="87.8">RESERVED9</text>
<text x="98.7" y="84.3">RESERVED7</text>
<text x="119.8" y="86.1">SM_CK_2</text>
<text x="119.8" y="87.8">SM_CK_3</text>
<text x="119" y="91.4">SM_CK#_0</text>
<text x="119" y="93.2">SM_CK#_1</text>
<text x="119" y="96.7">SM_CK#_2</text>
<text x="119" y="98.5">SM_CK#_3</text>
<text x="118.8" y="102.1">SM_CKE_0</text>
<text x="118.8" y="103.8">SM_CKE_1</text>
<text x="118.8" y="105.6">SM_CKE_2</text>
<text x="118.8" y="107.4">SM_CKE_3</text>
<text x="119" y="111">SM_CS#_0</text>
<text x="119" y="112.7">SM_CS#_1</text>
<text x="113.7" y="119.8">SM_OCDCOMP_0</text>
<text x="119" y="114.5">SM_CS#_2</text>
<text x="119" y="116.3">SM_CS#_3</text>
<text x="98.7" y="123.4">PM_BMBUSY#</text>
<text x="98.7" y="125.2">PM_EXTTS#_0</text>
<text x="98.7" y="121.6">ICH_SYNC#</text>
<text x="113.7" y="121.6">SM_OCDCOMP_1</text>
<text x="118.7" y="125.2">SM_ODT_0</text>
<text x="98.7" y="128.7">THRMTRIP#</text>
<text x="98.7" y="130.5">PWROK</text>
<text x="98.7" y="127">PM_EXTTS#_1</text>
<text x="118.7" y="127">SM_ODT_1</text>
<text x="118.7" y="128.7">SM_ODT_2</text>
<text x="118.7" y="130.5">SM_ODT_3</text>
<text x="98.7" y="132.3">RSTIN#</text>
<text x="116.7" y="134.1">SM_RCOMPN</text>
<text x="116.8" y="135.8">SM_RCOMPP</text>
<text x="117.8" y="137.6">SM_VREF_0</text>
<text x="98.7" y="139.4">D_REFCLKINN</text>
<text x="98.7" y="141.2">D_REFCLKINP</text>
<text x="98.7" y="143">D_REFSSCLKINN</text>
<text x="117.8" y="139.4">SM_VREF_1</text>
<text x="98.7" y="144.7">D_REFSSCLKINP</text>
<text x="98.7" y="146.5">CLKREQ#</text>
</g>
<g font-size="1.6" fill="#00f">
<text x="229.8" y="202.7">A3</text>
<text x="285.4" y="202.9">0.1D</text>
<text x="233" y="205.5">Thursday, March 19, 2009</text>
<text x="272.1" y="205.5">9</text>
<text x="282.7" y="205.5">48</text>
</g>
<g font-size="1.3">
<text x="30.8" y="1.3">5</text>
<text x="88.9" y="1.3">4</text>
<text x="147" y="1.3">3</text>
<text x="205" y="1.3">2</text>
<text x="263.1" y="1.3">1</text>
<text x=".5" y="28.4">D</text>
<text x="292.6" y="28.4">D</text>
<text x=".5" y="79.5">C</text>
<text x="292.6" y="79.5">C</text>
<text x=".5" y="130.6">B</text>
<text x="292.6" y="130.6">B</text>
<text x=".5" y="181.7">A</text>
<text x="292.6" y="181.7">A</text>
<text x="30.8" y="207.4">5</text>
<text x="88.9" y="207.4">4</text>
<text x="147" y="207.4">3</text>
<text x="205" y="207.4">2</text>
<text x="263.1" y="207.4">1</text>
</g>
</svg>
